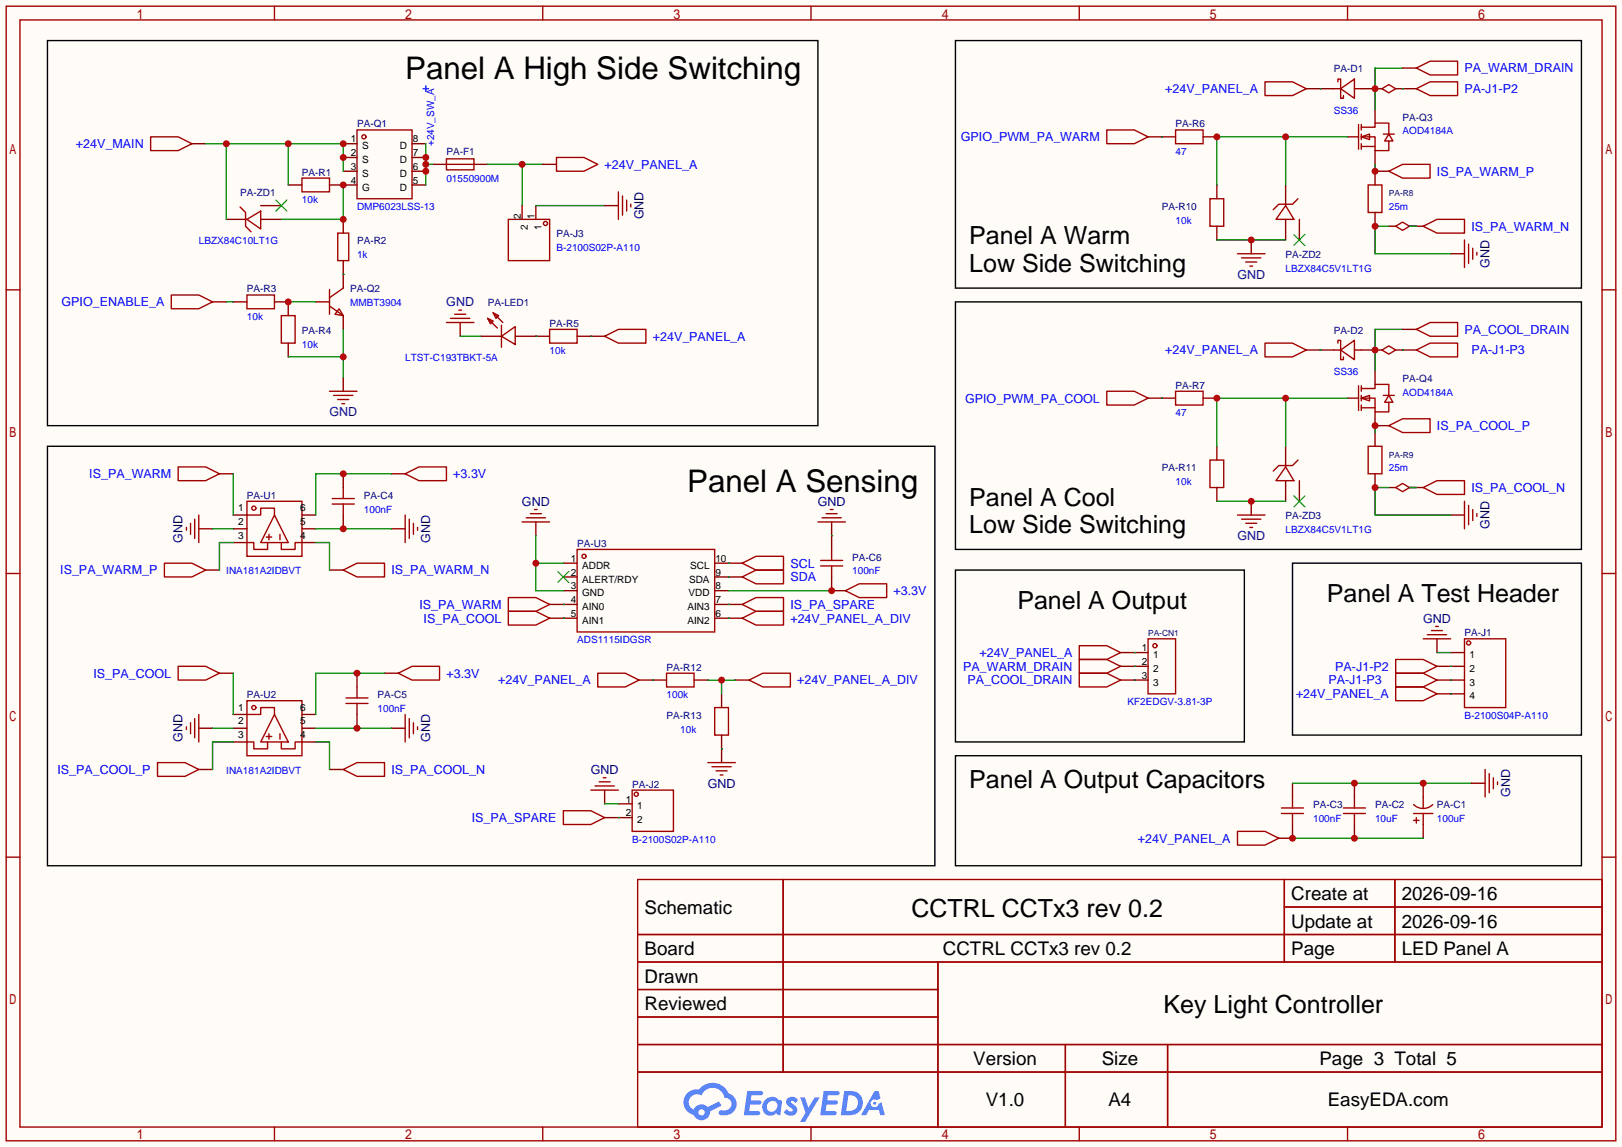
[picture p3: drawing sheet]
<svg xmlns="http://www.w3.org/2000/svg" width="299mm" height="212mm" viewBox="0 0 299 212" stroke-linecap="round" stroke-linejoin="round" font-family="sans-serif">
<path d="M0 0h299.5v211.8h-299.5z" fill="#fffcf7"/>
<g fill="none" stroke="#a10000" stroke-width=".25">
<path d="M1.1 1.1h297.2v209.6h-297.2zM3.7 3.7h292.1v204.5h-292.1zM50.7 1.1v2.6M100.2 1.1v2.6M149.7 1.1v2.6M199.3 1.1v2.6M248.8 1.1v2.6M1.1 53.5h2.6M295.8 53.5h2.5M1.1 105.9h2.6M295.8 105.9h2.5M1.1 158.3h2.6"/>
<path d="M295.8 158.3h2.5M117.7 162.4h178.1v45.8h-178.1zM117.7 172.6h178.1M117.7 177.7h178.1M144.6 162.4v35.6M173.2 177.7v30.5M237.1 162.4v15.3M237.1 167.5h58.7M257.5 162.4v15.3M117.7 182.8h55.5M117.7 192.9h178.1M117.7 187.8h55.5"/>
<path d="M117.7 198h178.1M196.7 192.9v15.3M215.6 192.9v15.3M50.7 208.2v2.5M100.2 208.2v2.5M149.7 208.2v2.5M199.3 208.2v2.5M248.8 208.2v2.5"/>
</g>
<g fill="#5487ff">
<path d="M145.5 202.8a1.3 1.3 0 0 1 1.8 .3l-.4 .6a.54 .54 0 0 0-.9-.2l.1 .2a1.58 1.58 0 0 1 1.1 1.6 1.43 1.43 0 0 1-2.5 .1l.5-.6a.64 .64 0 0 0 .5 .5 .64 .64 0 0 0 .7-.3l-.2-.2a1.6 1.6 0 0 1-1-1.6z"/>
<path d="M147.7 202.7h.9l.7 1.9 1.1-1.9h.9l-2.7 4.5h-.9l1-1.7z"/>
<path d="M138 201.5h1.6a1.31 1.31 0 0 1 1.2 .2 .4 .4 0 0 1-.3 .6h-1.8l-.1 .9h1.6a.4 .4 0 0 1 .4 .4 .4 .4 0 0 1-.4 .4h-1.7l-.2 1.2h.8a1.23 1.23 0 0 1 1.2 .2 .39 .39 0 0 1-.3 .6h-2.7z"/>
<path d="M152.1 201.5h1.6a1.32 1.32 0 0 1 1.3 .2 .39 .39 0 0 1-.4 .6h-1.7l-.2 .9h1.7a.4 .4 0 0 1 .3 .4 .4 .4 0 0 1-.4 .4h-1.7l-.2 1.2h.8a1.23 1.23 0 0 1 1.2 .2 .39 .39 0 0 1-.3 .6h-2.7z"/>
<path d="M161.5 201.5h.7l.4 1.3-.7 .4a.75 .75 0 0 0-1.1 .3 .75 .75 0 0 0 .5 1 .75 .75 0 0 0 .9-.6l.6-.3 .6 2.4h-.9l-.2-1h-1.9l-.5 1h-.9z"/>
<path d="M155.9 201.5l-.7 4.5h1.5a2.27 2.27 0 0 0 2.6-2.3 2.27 2.27 0 0 0-2.7-2.2zM156.6 202.3a1.5 1.5 0 0 1 1.8 1.5 1.5 1.5 0 0 1-1.9 1.4h-.3z"/>
<path d="M141.3 203.1a1.62 1.62 0 0 0-.4 2.1 1.62 1.62 0 0 0 2 .7l.4-.3 .3 .3 .5 .1 .3-2.5-.2-.3h-.4a1.58 1.58 0 0 0-2.5-.1zM141.9 203.6a.99 .99 0 0 1 1.6 .3 .99 .99 0 0 1-.9 1.4 .94 .94 0 0 1-1-.5 .94 .94 0 0 1 .3-1.2z"/>
<path d="M126.9 201.9a2.37 2.37 0 0 0 1.2 4 1.54 1.54 0 0 0 1.7 1 1.54 1.54 0 0 0 1.3-1.6l2.1-1.1-.5-.8-2 1.1a1.57 1.57 0 0 0-2.6 .4 1.5 1.5 0 0 1-.8-2.1 1.5 1.5 0 0 1 2.2-.5 2.23 2.23 0 0 1 2.3-1.4 2.23 2.23 0 0 1 2 1.8 1.16 1.16 0 0 1 1.2 1.1 1.16 1.16 0 0 1-1 1.3h-.7a.47 .47 0 0 0-.6 .3 .47 .47 0 0 0 .4 .6 2.23 2.23 0 0 0 2.3-.7 2.23 2.23 0 0 0 .4-2.3 2.16 2.16 0 0 0-1.3-1.1 3.2 3.2 0 0 0-5.4-.7l-1.2 .1zM129 205.4a.58 .58 0 0 1 1.1 0 .58 .58 0 0 1-1.1 0z"/>
<circle cx="161.5" cy="203.8" r=".28"/>
</g>
<g fill="none" stroke="#a10000" stroke-width=".25">
<path d="M27.8 25.3h5.1l2.5 1.2-2.5 1.3h-5.1zM44.3 38.2l1 1v2.6l1.1 1M55.8 32.9h5v2.5h-5zM65.9 24h10.2v12.7h-10.2zM82.4 29.3h5.1v2.1h-5.1zM82.4 30.4h5.1M45.6 54.5h5.1v2.5h-5.1zM45.6 40.5l2.5-1.5v3.3zM51.9 58.3h2.6v5.1h-2.6zM60.8 53.5v4.5M60.8 56.5l2.6 1.8M62.4 43.1h2v5h-2z"/>
<path d="M62.6 57l.8 1.3-1.6-.3zM63.4 53.2l-2.6 1.8M82.4 59.6h5.1M83.2 58.8h3.5M83.9 58h2.1M84.7 57.3h.5M90 58.8l1.1 .5-.5 .5zM90 58.8l1.8 1.8M91.1 57.8l1 .5-.5 .5zM91.1 57.8l1.7 1.8M92.6 62.1l2.5-1.8v3.3zM92.6 60.1v4"/>
<path d="M101.5 60.8h5.1v2.6h-5.1z"/>
<circle cx="67.2" cy="25.3" r=".38"/>
</g>
<g fill="none" stroke="#870000" stroke-width=".25">
<path d="M35.4 26.5h2.6M48.1 38h3.8M53.2 34.2h2.6M60.8 34.2h5.1M63.4 26.5h2.5M63.4 29.1h2.5M63.4 31.6h2.5M76.1 26.5h2.5M76.1 29.1h2.5M76.1 31.6h2.5M76.1 34.2h2.5M79.9 30.4h2.5"/>
<path d="M87.5 30.4h2.5M41.8 40.5h3.8M43.1 55.8h2.5M48.1 40.5h3.8M50.7 55.8h2.5v2.5M58.3 55.8h2.5M63.4 40.5v2.6M63.4 48.1v5.1M63.4 58.3v2.5M85 59.6v2.5M53.2 63.4v2.5M88.8 62.1h3.8"/>
<path d="M95.1 62.1h6.4M106.6 62.1h2.5"/>
</g>
<path d="M50.9 37l2.1 2M53 37l-2.1 2" fill="none" stroke="#3c3" stroke-width=".25"/>
<path d="M38 26.5h25.4v5.1M41.8 26.5v14M53.2 26.5v7.7M85 62.1h3.8M98.9 62.1h.1" fill="none" stroke="#008700" stroke-width=".25"/>
<g fill="#c00">
<circle cx="63.4" cy="26.5" r=".63"/>
<circle cx="63.4" cy="29.1" r=".63"/>
<circle cx="53.2" cy="26.5" r=".63"/>
<circle cx="41.8" cy="26.5" r=".63"/>
</g>
<path d="M63.4 34.2v6.3h-11.5" fill="none" stroke="#008700" stroke-width=".25"/>
<g fill="#c00">
<circle cx="63.4" cy="34.2" r=".63"/>
<circle cx="63.4" cy="40.5" r=".63"/>
</g>
<path d="M90 30.4h10.2M96.4 30.4v7.6M63.4 50.7h.1M109.1 62.1h.1" fill="none" stroke="#008700" stroke-width=".25"/>
<path d="M39.2 55.8h2.6M109.1 62.1h2.5" fill="none" stroke="#870000" stroke-width=".25"/>
<path d="M31.6 54.5h5.1l2.5 1.3-2.5 1.2h-5.1zM111.6 62.1l2.6-1.3h5.1v2.6h-5.1z" fill="none" stroke="#a10000" stroke-width=".25"/>
<circle cx="96.4" cy="30.4" r=".63" fill="#c00"/>
<path d="M53.2 55.8h5.1" fill="none" stroke="#008700" stroke-width=".25"/>
<circle cx="53.2" cy="55.8" r=".63" fill="#c00"/>
<path d="M41.8 55.8h1.3M53.2 65.9h10.2M63.4 60.8v8.9" fill="none" stroke="#008700" stroke-width=".25"/>
<path d="M100.2 30.4h2.5M63.4 69.7v2.6" fill="none" stroke="#870000" stroke-width=".25"/>
<path d="M102.7 29.1h5.1l2.6 1.3-2.6 1.2h-5.1zM60.8 72.3h5.1M61.6 73h3.6M62.4 73.8h2M63.1 74.5h.5" fill="none" stroke="#a10000" stroke-width=".25"/>
<path d="M78.1 16.4h1M78.6 15.9v1" fill="none" stroke="#00f" stroke-width=".25"/>
<circle cx="63.4" cy="65.9" r=".63" fill="#c00"/>
<path d="M78.6 26.5v7.7M78.6 30.4h1.3" fill="none" stroke="#008700" stroke-width=".25"/>
<g fill="#c00">
<circle cx="78.6" cy="31.6" r=".63"/>
<circle cx="78.6" cy="30.4" r=".63"/>
<circle cx="78.6" cy="29.1" r=".63"/>
</g>
<path d="M8.8 7.5h142.2v71.1h-142.2z" fill="none" stroke="#000" stroke-width=".25"/>
<g fill="none" stroke="#a10000" stroke-width=".25">
<path d="M246.3 16.4h1.2M247 15.1v-.5h.5v3.6h.5v-.5M247.5 16.4l2.6-1.8v3.6zM250.1 16.4h1.2M217 24h5.1v2.5h-5.1zM223.4 36.7h2.5v5.1h-2.5zM237.4 38l1.5 2.5h-3.3zM239.6 36.7l-1 1h-2.5l-1 1M250.8 23v4.6M251.3 25.3l1.6-.5v1zM251.3 23.5h2.6v-.8h2.5v2.1M251.3 25.3h2.6v2.5h2.5v-1.8"/>
<path d="M251.3 27.1h2.6M251.3 23v1M251.3 24.8v1M251.3 26.5v1.1M252.6 34.2h2.5v5h-2.5zM255.4 24.8h2M256.4 24.8l.8 1.2h-1.5zM212 118h5v10.1h-5zM270.4 118h7.6v12.7h-7.6zM236.6 150.2h4.1M236.6 149.2h4.1M238.6 147.2v2"/>
<path d="M238.6 150.2v2.1M248 150.2h4.1M248 149.2h4.1M250.1 147.2v2M250.1 150.2v2.1M261 148.6a2.54 2.54 0 0 0 3.5 0M261 150.2h3.5M261 151.5h1M261.5 151v1M262.8 147.2v2M262.8 150.2v2.1"/>
<circle cx="213.2" cy="119.3" r=".38"/>
<circle cx="271.1" cy="118.7" r=".38"/>
</g>
<g fill="none" stroke="#870000" stroke-width=".25">
<path d="M243.7 16.4h2.6M251.3 16.4h2.6M214.5 25.3h2.5M222.1 25.3h2.6M224.7 34.2v2.5M237.4 34.2v3.8M248.8 25.3h2M253.9 20.2v2.5M253.9 27.8v2.6M253.9 31.6v2.6M253.9 39.2v2.6M224.7 41.8v2.5"/>
<path d="M237.4 40.5v3.8M239.9 40.5v3.8M209.4 120.5h2.6M209.4 123.1h2.6M209.4 125.6h2.6M267.8 120.5h2.6M267.8 123.1h2.6M267.8 125.6h2.6M267.8 128.1h2.6M238.6 144.7v2.5M238.6 152.3v2.5M250.1 144.7v2.5"/>
<path d="M250.1 152.3v2.5M262.8 144.7v2.5M262.8 152.3v2.5"/>
</g>
<path d="M238.9 43.3l2 2M240.9 43.3l-2 2" fill="none" stroke="#3c3" stroke-width=".25"/>
<path d="M238.6 144.7h33.1" fill="none" stroke="#008700" stroke-width=".25"/>
<g fill="#c00">
<circle cx="262.8" cy="144.7" r=".63"/>
<circle cx="250.1" cy="144.7" r=".63"/>
</g>
<path d="M271.7 144.7h2.5" fill="none" stroke="#870000" stroke-width=".25"/>
<path d="M274.2 142.1v5.1M275 142.9v3.5M275.7 143.6v2.1M276.5 144.4v.5" fill="none" stroke="#a10000" stroke-width=".25"/>
<path d="M237.4 25.3v8.9M248.8 25.3h-24.1v8.9" fill="none" stroke="#008700" stroke-width=".25"/>
<g fill="#c00">
<circle cx="224.7" cy="25.3" r=".63"/>
<circle cx="237.4" cy="25.3" r=".63"/>
</g>
<path d="M224.7 44.3h12.7" fill="none" stroke="#008700" stroke-width=".25"/>
<path d="M231 44.3v2.6" fill="none" stroke="#870000" stroke-width=".25"/>
<circle cx="231" cy="44.3" r=".63" fill="#c00"/>
<path d="M204.3 24h5.1l2.6 1.3-2.6 1.2h-5.1zM228.5 46.9h5.1M229.2 47.6h3.6M230 48.4h2M230.8 49.1h.5M257.7 41.8l1.3-.8 1.2 .8-1.2 .7zM262.8 41.8l2.5-1.3h5.1v2.6h-5.1zM270.4 44.3v5.1M271.1 45.1v3.5M271.9 45.8v2.1M272.7 46.6v.5" fill="none" stroke="#a10000" stroke-width=".25"/>
<path d="M212 25.3h2.5M256.4 41.8h1.3M260.2 41.8h2.6M267.8 46.9h2.6" fill="none" stroke="#870000" stroke-width=".25"/>
<path d="M214.5 25.3h.1M253.9 30.4v1.2M256.4 41.8h-2.5v5.1h13.9M260.2 41.8h1.3" fill="none" stroke="#008700" stroke-width=".25"/>
<circle cx="253.9" cy="41.8" r=".63" fill="#c00"/>
<path d="M243.7 16.4h.1M259 12.6h-5.1v7.6M238.6 154.8h24.2" fill="none" stroke="#008700" stroke-width=".25"/>
<path d="M241.2 16.4h2.5M259 12.6h2.5M236.1 154.8h2.5" fill="none" stroke="#870000" stroke-width=".25"/>
<path d="M233.6 15.1h5l2.6 1.3-2.6 1.3h-5zM261.5 12.6l2.5-1.3h5.1v2.5h-5.1zM228.5 153.5h5.1l2.5 1.3-2.5 1.3h-5.1z" fill="none" stroke="#a10000" stroke-width=".25"/>
<g fill="#c00">
<circle cx="250.1" cy="154.8" r=".63"/>
<circle cx="238.6" cy="154.8" r=".63"/>
</g>
<path d="M253.9 16.4h1.2M257.7 16.4h1.3" fill="none" stroke="#870000" stroke-width=".25"/>
<circle cx="253.9" cy="16.4" r=".63" fill="#c00"/>
<g fill="none" stroke="#a10000" stroke-width=".25">
<path d="M255.1 16.4l1.3-.8 1.3 .8-1.3 .7zM261.5 16.4l2.5-1.3h5.1v2.6h-5.1zM217 72.3h5.1v2.5h-5.1zM246.3 64.6h1.2M247 63.4v-.5h.5v3.5h.5v-.5M247.5 64.6l2.6-1.7v3.5zM250.1 64.6h1.2M250.8 71.2v4.6M251.3 73.5l1.6-.5v1zM251.3 71.8h2.6v-.8h2.5v2M251.3 73.5h2.6v2.6h2.5v-1.8M251.3 75.3h2.6"/>
<path d="M251.3 71.2v1.1M251.3 73v1M251.3 74.8v1M255.4 73h2M256.4 73l.8 1.3h-1.5zM223.4 85h2.5v5h-2.5zM237.4 86.2l1.5 2.6h-3.3zM239.6 85l-1 1h-2.5l-1 1M252.6 82.4h2.5v5.1h-2.5zM199.3 121.8h5l2.6 1.3-2.6 1.2h-5zM257.7 121.8h5.1l2.5 1.3-2.5 1.2h-5.1z"/>
</g>
<g fill="none" stroke="#870000" stroke-width=".25">
<path d="M259 16.4h2.5M214.5 73.5h2.5M222.1 73.5h2.6M243.7 64.6h2.6M248.8 73.5h2M251.3 64.6h2.6M253.9 68.5v2.5M253.9 76.1v2.5M253.9 79.9v2.5M224.7 82.4v2.6M224.7 90v2.6M237.4 82.4v3.8"/>
<path d="M237.4 88.8v3.8M239.9 88.8v3.8M253.9 87.5v2.5M206.9 123.1h2.5M265.3 123.1h2.5"/>
</g>
<path d="M259 16.4h.1M237.4 73.5v8.9M248.8 73.5h-24.1v8.9M209.4 123.1h.1M267.8 123.1h.1" fill="none" stroke="#008700" stroke-width=".25"/>
<path d="M238.9 91.6l2 2M240.9 91.6l-2 2" fill="none" stroke="#3c3" stroke-width=".25"/>
<g fill="#c00">
<circle cx="224.7" cy="73.5" r=".63"/>
<circle cx="237.4" cy="73.5" r=".63"/>
</g>
<path d="M224.7 92.6h12.7" fill="none" stroke="#008700" stroke-width=".25"/>
<path d="M231 92.6v2.5" fill="none" stroke="#870000" stroke-width=".25"/>
<circle cx="231" cy="92.6" r=".63" fill="#c00"/>
<path d="M204.3 72.3h5.1l2.6 1.2-2.6 1.3h-5.1zM228.5 95.1h5.1M229.2 95.9h3.6M230 96.6h2M230.8 97.4h.5M257.7 90l1.3-.7 1.2 .7-1.2 .8zM262.8 90l2.5-1.2h5.1v2.5h-5.1zM270.4 92.6v5.1M271.1 93.3v3.6M271.9 94.1v2M272.7 94.9v.5" fill="none" stroke="#a10000" stroke-width=".25"/>
<path d="M212 73.5h2.5M256.4 90h1.3M260.2 90h2.6M267.8 95.1h2.6" fill="none" stroke="#870000" stroke-width=".25"/>
<path d="M214.5 73.5h.1M253.9 78.6v1.3M256.4 90h-2.5v5.1h13.9M260.2 90h1.3" fill="none" stroke="#008700" stroke-width=".25"/>
<circle cx="253.9" cy="90" r=".63" fill="#c00"/>
<path d="M243.7 64.6h.1M259 60.8h-5.1v7.7" fill="none" stroke="#008700" stroke-width=".25"/>
<path d="M241.2 64.6h2.5M253.9 64.6h1.2M257.7 64.6h1.3M259 60.8h2.5" fill="none" stroke="#870000" stroke-width=".25"/>
<path d="M233.6 63.4h5l2.6 1.2-2.6 1.3h-5zM261.5 60.8l2.5-1.2h5.1v2.5h-5.1z" fill="none" stroke="#a10000" stroke-width=".25"/>
<circle cx="253.9" cy="64.6" r=".63" fill="#c00"/>
<g fill="none" stroke="#a10000" stroke-width=".25">
<path d="M255.1 64.6l1.3-.7 1.3 .7-1.3 .8zM261.5 64.6l2.5-1.2h5.1v2.5h-5.1zM32.9 86.2h5.1l2.5 1.3-2.5 1.3h-5.1zM34.4 97.4v.5M35.2 96.6v2.1M35.9 95.9v3.5M36.7 95.1v5.1M45.6 92.6h10.2v10.1h-10.2zM45.6 95.1h2.5v-1.2h2.6v1.2M49.1 99.2h1.1M49.7 98.7v1M50.7 95.1l2.5 5.1h-5.1z"/>
<path d="M51.7 98.7v1M61.3 93.1h4.1M61.3 92.1h4.1M63.4 90v2.1M63.4 93.1v2M74.8 87.5l2.5-1.3h5.1v2.6h-5.1zM74.8 95.1v5.1M75.6 95.9v3.5M76.3 96.6v2.1M77.1 97.4v.5M96.4 96.4h5.1M97.2 95.6h3.5"/>
<path d="M97.9 94.9h2M98.7 94.1h.5M45.6 100.2h1.3v1.3h2.5v-1.3M51.9 100.2v1.3h2.6v-1.3h1.3M63.4 105.3l2.5-1.3h5.1v2.6h-5.1zM106.6 101.5h25.4v15.2h-25.4zM151.5 103.5h4.1M151.5 104.5h4.1M153.5 101.5v2M153.5 104.5v2.1M199.3 119.3h5l2.6 1.2-2.6 1.3h-5zM262.8 118h5"/>
<path d="M263.5 117.2h3.6M264.3 116.5h2M265 115.7h.6M32.9 123.1h5.1l2.5 1.2-2.5 1.3h-5.1zM34.4 134.2v.5M35.2 133.5v2M35.9 132.7v3.6M36.7 132v5M45.6 129.4h10.2v10.2h-10.2zM45.6 137h1.3v1.3h2.5v-1.3M45.6 132h2.5v-1.3h2.6v1.3M49.1 136h1.1"/>
<path d="M49.7 135.5v1M50.7 132l2.5 5h-5.1zM51.7 135.5v1M51.9 137v1.3h2.6v-1.3h1.3M63.9 129.9h4M63.9 128.9h4M65.9 126.9v2M65.9 129.9v2.1M73.5 124.3l2.6-1.2h5.1v2.5h-5.1zM74.8 132v5M75.6 132.7v3.6M76.3 133.5v2"/>
<path d="M77.1 134.2v.5M123.1 124.3h5v2.6h-5zM132 130.7h2.5v5.1h-2.5zM199.3 124.3h5l2.6 1.3-2.6 1.3h-5zM257.7 124.3h5.1l2.5 1.3-2.5 1.3h-5.1zM257.7 126.9h5.1l2.5 1.2-2.5 1.3h-5.1zM63.4 142.1l2.5-1.3h5.1v2.6h-5.1z"/>
<circle cx="46.9" cy="93.9" r=".38"/>
<circle cx="107.8" cy="102.7" r=".38"/>
<circle cx="46.9" cy="130.7" r=".38"/>
</g>
<g fill="none" stroke="#870000" stroke-width=".25">
<path d="M259 64.6h2.5M36.7 97.7h2.5M40.5 87.5h2.6M43.1 95.1h2.5M43.1 97.7h2.5M55.8 95.1h2.5M55.8 97.7h2.5M63.4 87.5v2.5M63.4 95.1v2.6M72.3 97.7h2.5M72.3 87.5h2.5M98.9 96.4v2.5"/>
<path d="M153.5 98.9v2.6M43.1 100.2h2.5M55.8 100.2h2.5M60.8 105.3h2.6M104 104h2.6M104 106.6h2.6M104 109.1h2.6M104 111.6h2.6M104 114.2h2.6M132 104h2.5M132 106.6h2.5M132 109.1h2.5"/>
<path d="M132 111.6h2.5M132 114.2h2.5M153.5 106.6v2.5M265.3 118v2.5M36.7 134.5h2.5M40.5 124.3h2.6M43.1 132h2.5M43.1 134.5h2.5M43.1 137h2.5M55.8 132h2.5M55.8 134.5h2.5M55.8 137h2.5"/>
<path d="M65.9 124.3v2.6M65.9 132v2.5M71 124.3h2.5M72.3 134.5h2.5M120.5 125.6h2.6M128.1 125.6h2.6M133.2 128.1v2.6M133.2 135.8v2.5M206.9 125.6h2.5M206.9 120.5h2.5M265.3 125.6h2.5M265.3 128.1h2.5"/>
<path d="M60.8 142.1h2.6"/>
</g>
<g fill="none" stroke="#008700" stroke-width=".25">
<path d="M259 64.6h.1M43.1 87.5v7.6M98.9 98.9v10.2h5.1M58.3 100.2h2.5v5.1M98.9 104h5.1M39.2 134.5h3.9M43.1 124.3v7.7M58.3 137h2.5v5.1M209.4 125.6h.1M209.4 120.5h.1M265.3 120.5h2.5M267.8 125.6h.1"/>
<path d="M267.8 128.1h.1"/>
</g>
<path d="M103 105.5l2 2.1M105 105.5l-2 2.1" fill="none" stroke="#3c3" stroke-width=".25"/>
<path d="M176.4 7.5h115.6v45.7h-115.6zM176.4 55.8h115.6v45.7h-115.6zM176.4 105.3h53.3v31.7h-53.3zM238.6 104h53.4v31.8h-53.4zM176.4 139.6h115.6v20.3h-115.6z" fill="none" stroke="#000" stroke-width=".25"/>
<circle cx="98.9" cy="104" r=".63" fill="#c00"/>
<path d="M101.5 111.6h2.5M101.5 114.2h2.5M134.5 111.6h2.5M134.5 114.2h2.5M153.5 109.1h2.6" fill="none" stroke="#870000" stroke-width=".25"/>
<path d="M93.9 110.4h5l2.6 1.2-2.6 1.3h-5zM93.9 112.9h5l2.6 1.3-2.6 1.2h-5zM137 111.6l2.6-1.2h5.1v2.5h-5.1zM137 114.2l2.6-1.3h5.1v2.5h-5.1zM156.1 109.1l2.5-1.3h5.1v2.6h-5.1z" fill="none" stroke="#a10000" stroke-width=".25"/>
<path d="M104 111.6h.1M104 114.2h.1M134.5 111.6h.1M134.5 114.2h.1M134.5 109.1h19" fill="none" stroke="#008700" stroke-width=".25"/>
<circle cx="153.5" cy="109.1" r=".63" fill="#c00"/>
<path d="M153.5 96.4v2.5M134.5 106.6h2.5M134.5 104h2.5M135.8 125.6h2.5M111.6 151h5.1M111.6 145.9v2.6M114.2 148.5h2.5" fill="none" stroke="#870000" stroke-width=".25"/>
<g fill="none" stroke="#a10000" stroke-width=".25">
<path d="M151 96.4h5.1M151.8 95.6h3.5M152.5 94.9h2.1M153.3 94.1h.5M137 106.6l2.6-1.3h5.1v2.5h-5.1zM137 104l2.6-1.3h5.1v2.6h-5.1zM138.3 125.6l2.5-1.3h5.1v2.6h-5.1zM104 149.7h5.1l2.5 1.3-2.5 1.3h-5.1zM109.1 145.9h5.1M109.9 145.2h3.5M110.6 144.4h2M111.4 143.6h.5"/>
<path d="M116.7 145.9h7.6v7.6h-7.6z"/>
<circle cx="117.5" cy="146.7" r=".38"/>
</g>
<path d="M153.5 98.9h.1M134.5 106.6h.1M134.5 104h.1M130.7 125.6h5.1M133.2 125.6v2.5M111.6 148.5h2.6M114.2 151h.1" fill="none" stroke="#008700" stroke-width=".25"/>
<circle cx="133.2" cy="125.6" r=".63" fill="#c00"/>
<path d="M96.4 38v2.5M98.9 38v2.5M111.6 38h2.6M253.9 31.6h2.5M118 125.6h2.5M133.2 138.3v2.5" fill="none" stroke="#870000" stroke-width=".25"/>
<g fill="none" stroke="#a10000" stroke-width=".25">
<path d="M114.2 35.4v5.1M114.9 36.2v3.6M115.7 37v2M116.5 37.7v.5M93.9 40.5h7.6v7.6h-7.6zM110.4 124.3h5l2.6 1.3-2.6 1.3h-5zM130.7 140.8h5.1M131.4 141.6h3.6M132.2 142.4h2M133 143.1h.5"/>
<circle cx="100.7" cy="41.3" r=".38"/>
</g>
<path d="M98.9 38h12.7M120.5 125.6h.1M133.2 138.3h.1" fill="none" stroke="#008700" stroke-width=".25"/>
<path d="M8.8 82.4h163.8v77.5h-163.8z" fill="none" stroke="#000" stroke-width=".25"/>
<circle cx="253.9" cy="31.6" r=".63" fill="#c00"/>
<path d="M256.4 31.6l2.6-1.2h5v2.5h-5z" fill="none" stroke="#a10000" stroke-width=".25"/>
<path d="M253.9 78.6h2.5" fill="none" stroke="#870000" stroke-width=".25"/>
<circle cx="253.9" cy="78.6" r=".63" fill="#c00"/>
<path d="M256.4 78.6l2.6-1.3h5v2.6h-5z" fill="none" stroke="#a10000" stroke-width=".25"/>
<path d="M58.3 97.7h14" fill="none" stroke="#008700" stroke-width=".25"/>
<circle cx="63.4" cy="97.7" r=".63" fill="#c00"/>
<path d="M72.3 87.5h-14v7.6" fill="none" stroke="#008700" stroke-width=".25"/>
<circle cx="63.4" cy="87.5" r=".63" fill="#c00"/>
<path d="M39.2 97.7h3.9M43.1 100.2h-2.6v5.1M58.3 134.5h14" fill="none" stroke="#008700" stroke-width=".25"/>
<path d="M38 105.3h2.5" fill="none" stroke="#870000" stroke-width=".25"/>
<path d="M30.4 104h5l2.6 1.3-2.6 1.3h-5z" fill="none" stroke="#a10000" stroke-width=".25"/>
<circle cx="65.9" cy="134.5" r=".63" fill="#c00"/>
<path d="M71 124.3h-12.7v7.7" fill="none" stroke="#008700" stroke-width=".25"/>
<circle cx="65.9" cy="124.3" r=".63" fill="#c00"/>
<path d="M36.7 142.1h2.5" fill="none" stroke="#870000" stroke-width=".25"/>
<path d="M29.1 140.8h5.1l2.5 1.3-2.5 1.3h-5.1z" fill="none" stroke="#a10000" stroke-width=".25"/>
<path d="M43.1 137h-3.9v5.1" fill="none" stroke="#008700" stroke-width=".25"/>
<g font-size="5.8">
<text x="74.8" y="14.7">Panel A High Side Switching</text>
<text x="126.9" y="90.9">Panel A Sensing</text>
</g>
<g font-size="4.6">
<text x="178.9" y="45.1">Panel A Warm</text>
<text x="178.9" y="50.2">Low Side Switching</text>
<text x="178.9" y="93.4">Panel A Cool</text>
<text x="178.9" y="98.5">Low Side Switching</text>
<text x="187.8" y="112.4">Panel A Output</text>
<text x="245" y="111.2">Panel A Test Header</text>
<text x="178.9" y="145.5">Panel A Output Capacitors</text>
<text x="168.3" y="169.4">CCTRL CCTx3 rev 0.2</text>
<text x="214.8" y="187.1">Key Light Controller</text>
</g>
<g font-size="3.5">
<text x="238.4" y="166.2">Create at</text>
<text x="258.8" y="166.2">2026-09-16</text>
<text x="119" y="168.8">Schematic</text>
<text x="238.4" y="171.3">Update at</text>
<text x="258.8" y="171.3">2026-09-16</text>
<text x="119" y="176.4">Board</text>
<text x="174.1" y="176.4">CCTRL CCTx3 rev 0.2</text>
<text x="238.4" y="176.4">Page</text>
<text x="258.8" y="176.4">LED Panel A</text>
<text x="119" y="181.5">Drawn</text>
<text x="119" y="186.6">Reviewed</text>
<text x="179.7" y="196.7">Version</text>
<text x="203.4" y="196.7">Size</text>
<text x="243.6" y="196.7">Page 3 Total 5</text>
<text x="182" y="204.3">V1.0</text>
<text x="204.7" y="204.3">A4</text>
<text x="245.1" y="204.3">EasyEDA.com</text>
</g>
<g font-size="2.3" fill="#00f">
<text x="215.1" y="17.2">+24V_PANEL_A</text>
<text x="270.4" y="13.4">PA_WARM_DRAIN</text>
<text x="270.4" y="17.2">PA-J1-P2</text>
<text x="14" y="27.4">+24V_MAIN</text>
<text x="177.4" y="26.1">GPIO_PWM_PA_WARM</text>
<text x="111.6" y="31.2">+24V_PANEL_A</text>
<text x="265.3" y="32.4">IS_PA_WARM_P</text>
<text x="271.7" y="42.6">IS_PA_WARM_N</text>
<text x="11.4" y="56.6">GPIO_ENABLE_A</text>
<text x="120.5" y="62.9">+24V_PANEL_A</text>
<text x="215.1" y="65.5">+24V_PANEL_A</text>
<text x="270.4" y="61.6">PA_COOL_DRAIN</text>
<text x="271.7" y="65.5">PA-J1-P3</text>
<text x="178.2" y="74.3">GPIO_PWM_PA_COOL</text>
<text x="265.3" y="79.4">IS_PA_COOL_P</text>
<text x="16.5" y="88.3">IS_PA_WARM</text>
<text x="83.7" y="88.3">+3.3V</text>
<text x="271.7" y="90.9">IS_PA_COOL_N</text>
<text x="11.1" y="106.1">IS_PA_WARM_P</text>
<text x="72.3" y="106.1">IS_PA_WARM_N</text>
<text x="145.9" y="107.4">SDA</text>
<text x="145.9" y="104.8">SCL</text>
<text x="77.4" y="112.4">IS_PA_WARM</text>
<text x="145.9" y="112.4">IS_PA_SPARE</text>
<text x="165" y="109.9">+3.3V</text>
<text x="78.2" y="115">IS_PA_COOL</text>
<text x="145.9" y="115">+24V_PANEL_A_DIV</text>
<text x="17.2" y="125.1">IS_PA_COOL</text>
<text x="82.4" y="125.1">+3.3V</text>
<text x="177.8" y="123.9">PA_WARM_DRAIN</text>
<text x="180.9" y="121.3">+24V_PANEL_A</text>
<text x="246.5" y="123.9">PA-J1-P2</text>
<text x="92" y="126.4">+24V_PANEL_A</text>
<text x="147.2" y="126.4">+24V_PANEL_A_DIV</text>
<text x="178.6" y="126.4">PA_COOL_DRAIN</text>
<text x="239.3" y="129">+24V_PANEL_A</text>
<text x="245.3" y="126.4">PA-J1-P3</text>
<text x="10.6" y="142.9">IS_PA_COOL_P</text>
<text x="72.3" y="142.9">IS_PA_COOL_N</text>
<text x="87.1" y="151.8">IS_PA_SPARE</text>
<text x="210.1" y="155.6">+24V_PANEL_A</text>
</g>
<g font-size="2.3" fill="#000080">
<text x="118.8" y="40.5" transform="rotate(-90 118.8 40.5)">GND</text>
<text x="228.4" y="51.5">GND</text>
<text x="275" y="49.4" transform="rotate(-90 275 49.4)">GND</text>
<text x="82.4" y="56.6">GND</text>
<text x="60.8" y="76.9">GND</text>
<text x="96.4" y="93.4">GND</text>
<text x="151" y="93.4">GND</text>
<text x="33.7" y="100.2" transform="rotate(-90 33.7 100.2)">GND</text>
<text x="79.4" y="100.2" transform="rotate(-90 79.4 100.2)">GND</text>
<text x="228.4" y="99.7">GND</text>
<text x="275" y="97.7" transform="rotate(-90 275 97.7)">GND</text>
<text x="262.7" y="115">GND</text>
<text x="33.7" y="137.1" transform="rotate(-90 33.7 137.1)">GND</text>
<text x="79.4" y="137.1" transform="rotate(-90 79.4 137.1)">GND</text>
<text x="109.1" y="142.9">GND</text>
<text x="130.7" y="145.5">GND</text>
<text x="278.8" y="147.2" transform="rotate(-90 278.8 147.2)">GND</text>
</g>
<g font-size="1.8" fill="#000080">
<text x="246.3" y="13.4">PA-D1</text>
<text x="65.9" y="23.5">PA-Q1</text>
<text x="217" y="23.5">PA-R6</text>
<text x="259" y="22.3">PA-Q3</text>
<text x="82.4" y="28.6">PA-F1</text>
<text x="55.8" y="32.4">PA-R1</text>
<text x="44.3" y="36.2">PA-ZD1</text>
<text x="214.5" y="38.8">PA-R10</text>
<text x="65.9" y="45.1">PA-R2</text>
<text x="102.7" y="43.9">PA-J3</text>
<text x="237.4" y="47.7">PA-ZD2</text>
<text x="45.6" y="54">PA-R3</text>
<text x="64.6" y="54">PA-Q2</text>
<text x="90" y="56.6">PA-LED1</text>
<text x="55.8" y="61.6">PA-R4</text>
<text x="101.5" y="60.4">PA-R5</text>
<text x="246.3" y="61.6">PA-D2</text>
<text x="217" y="71.8">PA-R7</text>
<text x="259" y="70.5">PA-Q4</text>
<text x="214.5" y="87">PA-R11</text>
<text x="45.6" y="92.1">PA-U1</text>
<text x="67.2" y="92.1">PA-C4</text>
<text x="237.4" y="95.9">PA-ZD3</text>
<text x="106.6" y="101">PA-U3</text>
<text x="157.4" y="103.6">PA-C6</text>
<text x="270.4" y="117.5">PA-J1</text>
<text x="123.1" y="123.9">PA-R12</text>
<text x="45.6" y="129">PA-U2</text>
<text x="69.7" y="129">PA-C5</text>
<text x="123.1" y="132.8">PA-R13</text>
<text x="116.7" y="145.5">PA-J2</text>
<text x="242.4" y="149.3">PA-C3</text>
<text x="253.9" y="149.3">PA-C2</text>
<text x="265.3" y="149.3">PA-C1</text>
</g>
<g font-size="1.8" fill="#00f">
<text x="246.3" y="21">SS36</text>
<text x="80.2" y="27" transform="rotate(-90 80.2 27)">+24V_SW_A</text>
<text x="217" y="28.6">47</text>
<text x="259" y="24.8">AOD4184A</text>
<text x="82.4" y="33.7">01550900M</text>
<text x="55.8" y="37.5">10k</text>
<text x="65.9" y="38.8">DMP6023LSS-13</text>
<text x="217" y="41.3">10k</text>
<text x="256.4" y="38.8">25m</text>
<text x="36.7" y="45.1">LBZX84C10LT1G</text>
<text x="65.9" y="47.7">1k</text>
<text x="102.7" y="46.4">B-2100S02P-A110</text>
<text x="237.4" y="50.2">LBZX84C5V1LT1G</text>
<text x="45.6" y="59.1">10k</text>
<text x="64.6" y="56.6">MMBT3904</text>
<text x="55.8" y="64.2">10k</text>
<text x="101.5" y="65.5">10k</text>
<text x="74.8" y="66.7">LTST-C193TBKT-5A</text>
<text x="246.3" y="69.3">SS36</text>
<text x="217" y="76.9">47</text>
<text x="259" y="73.1">AOD4184A</text>
<text x="217" y="89.6">10k</text>
<text x="256.4" y="87">25m</text>
<text x="67.2" y="94.7">100nF</text>
<text x="237.4" y="98.5">LBZX84C5V1LT1G</text>
<text x="41.8" y="106.1">INA181A2IDBVT</text>
<text x="157.4" y="106.1">100nF</text>
<text x="106.6" y="118.8">ADS1115IDGSR</text>
<text x="69.7" y="131.5">100nF</text>
<text x="123.1" y="129">100k</text>
<text x="208.2" y="130.2">KF2EDGV-3.81-3P</text>
<text x="125.6" y="135.3">10k</text>
<text x="270.4" y="132.8">B-2100S04P-A110</text>
<text x="41.8" y="142.9">INA181A2IDBVT</text>
<text x="116.7" y="155.6">B-2100S02P-A110</text>
<text x="242.4" y="151.8">100nF</text>
<text x="253.9" y="151.8">10uF</text>
<text x="265.3" y="151.8">100uF</text>
</g>
<g font-size="1.8">
<text x="64.8" y="26.3">1</text>
<text x="64.8" y="28.9">2</text>
<text x="66.9" y="27.6">S</text>
<text x="73.8" y="27.6">D</text>
<text x="76.2" y="28.9">7</text>
<text x="76.2" y="26.3">8</text>
<text x="64.8" y="31.4">3</text>
<text x="64.8" y="33.9">4</text>
<text x="66.9" y="30.1">S</text>
<text x="66.9" y="32.7">S</text>
<text x="66.9" y="35.2">G</text>
<text x="73.8" y="35.2">D</text>
<text x="73.8" y="32.7">D</text>
<text x="73.8" y="30.1">D</text>
<text x="76.2" y="33.9">5</text>
<text x="76.2" y="31.4">6</text>
<text x="96.2" y="40.4" transform="rotate(-90 96.2 40.4)">2</text>
<text x="98.7" y="40.4" transform="rotate(-90 98.7 40.4)">1</text>
<text x="97.4" y="42.5" transform="rotate(-90 97.4 42.5)">2</text>
<text x="100" y="42.5" transform="rotate(-90 100 42.5)">1</text>
<text x="44" y="94.4">1</text>
<text x="55.4" y="94.4">6</text>
<text x="44" y="96.9">2</text>
<text x="44" y="99.5">3</text>
<text x="55.4" y="99.5">4</text>
<text x="55.4" y="96.9">5</text>
<text x="105.4" y="103.8">1</text>
<text x="105.4" y="106.3">2</text>
<text x="107.5" y="105.1">ADDR</text>
<text x="107.5" y="107.6">ALERT/RDY</text>
<text x="127.2" y="107.6">SDA</text>
<text x="127.4" y="105.1">SCL</text>
<text x="132.1" y="106.3">9</text>
<text x="132.1" y="103.8">10</text>
<text x="105.4" y="108.9">3</text>
<text x="105.4" y="111.4">4</text>
<text x="105.4" y="113.9">5</text>
<text x="107.5" y="110.1">GND</text>
<text x="107.5" y="112.7">AIN0</text>
<text x="126.9" y="112.7">AIN3</text>
<text x="127.1" y="110.1">VDD</text>
<text x="132.1" y="113.9">6</text>
<text x="132.1" y="111.4">7</text>
<text x="132.1" y="108.9">8</text>
<text x="107.5" y="115.2">AIN1</text>
<text x="126.9" y="115.2">AIN2</text>
<text x="210.8" y="120.3">1</text>
<text x="210.8" y="122.8">2</text>
<text x="210.8" y="125.4">3</text>
<text x="212.9" y="121.6">1</text>
<text x="212.9" y="124.1">2</text>
<text x="271.3" y="121.6">1</text>
<text x="271.3" y="124.1">2</text>
<text x="44" y="131.2">1</text>
<text x="55.4" y="131.2">6</text>
<text x="212.9" y="126.6">3</text>
<text x="271.3" y="126.6">3</text>
<text x="271.3" y="129.2">4</text>
<text x="44" y="133.8">2</text>
<text x="44" y="136.3">3</text>
<text x="55.4" y="136.3">4</text>
<text x="55.4" y="133.8">5</text>
<text x="115.6" y="148.2">1</text>
<text x="117.7" y="149.5">1</text>
<text x="115.6" y="150.8">2</text>
<text x="117.7" y="152">2</text>
</g>
<g font-size="1.6" fill="#000080">
<text x="256.4" y="36.2">PA-R8</text>
<text x="256.4" y="84.5">PA-R9</text>
<text x="212" y="117.5">PA-CN1</text>
</g>
</svg>
